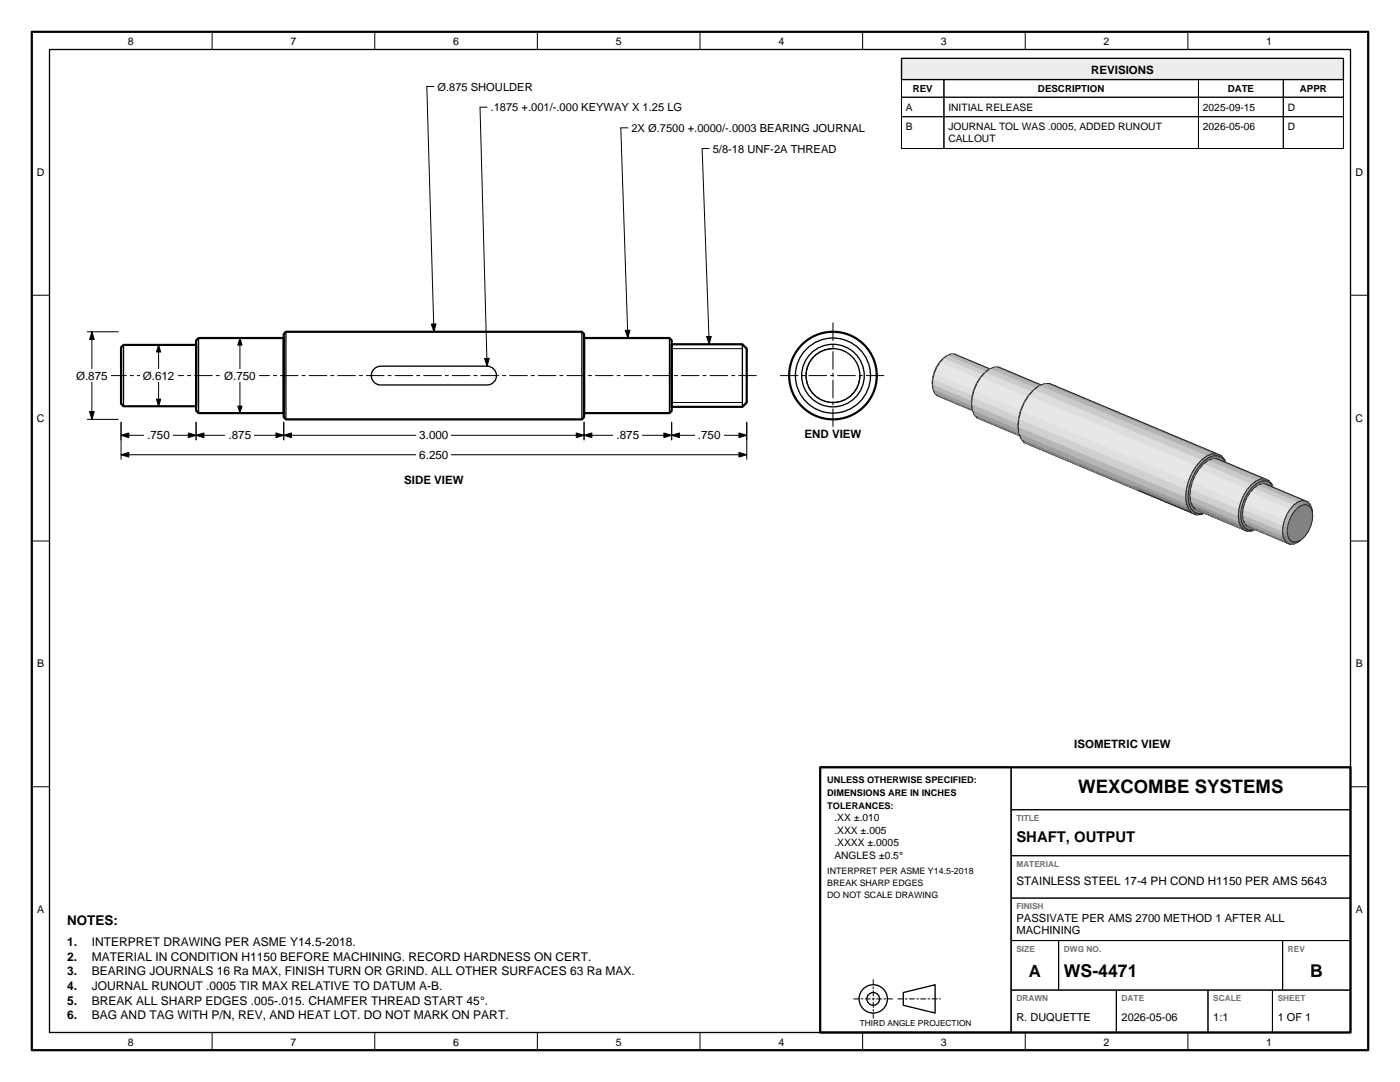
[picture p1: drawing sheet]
<svg xmlns="http://www.w3.org/2000/svg" width="279mm" height="216mm" viewBox="0 0 279 216" stroke-linecap="round" stroke-linejoin="round" font-family="sans-serif">
<path d="M201.8 153.1h67.7v8.5h-67.7zM201.8 161.6h67.7v9.1h-67.7zM201.8 170.7h67.7v8.5h-67.7zM201.8 179.2h67.7v8.5h-67.7zM201.8 187.7h9.5v9.9h-9.5zM201.8 197.6h21v8.4h-21zM211.3 187.7h44.7v9.9h-44.7zM222.8 197.6h18.3v8.4h-18.3zM241.1 197.6h12.8v8.4h-12.8zM253.9 197.6h15.6v8.4h-15.6zM256 187.7h13.5v9.9h-13.5z" fill="none" stroke="#000" stroke-width=".2"/>
<path d="M163.7 153.1h105.8v52.9h-105.8z" fill="none" stroke="#000" stroke-width=".44"/>
<g fill="none" stroke="#000" stroke-width=".26">
<path d="M163.7 153.1h38.1v52.9h-38.1zM180.3 198l6.3-1.5v5.6l-6.3-1.5z"/>
<circle cx="174.3" cy="199.3" r="2.82"/>
<circle cx="174.3" cy="199.3" r="1.27"/>
</g>
<path d="M170.4 199.3h7.8M174.3 195.4v7.8M179.2 199.3h8.5" fill="none" stroke="#000" stroke-width=".2" stroke-dasharray="1.1 .4 .4 .4"/>
<path d="M179.9 11.6h88.2v4.3h-88.2z" fill="#ededeb" stroke="#000" stroke-width=".26"/>
<g fill="none" stroke="#000" stroke-width=".2">
<path d="M179.9 15.9h8.5v3.5h-8.5zM179.9 19.4h8.5v3.9h-8.5zM188.4 15.9h50.8v3.5h-50.8zM188.4 19.4h50.8v3.9h-50.8zM239.2 15.9h16.9v3.5h-16.9zM239.2 19.4h16.9v3.9h-16.9zM256.1 15.9h12v3.5h-12zM256.1 19.4h12v3.9h-12zM179.9 23.3h8.5v6.3h-8.5zM188.4 23.3h50.8v6.3h-50.8zM239.2 23.3h16.9v6.3h-16.9zM256.1 23.3h12v6.3h-12z"/>
<path d="M47.9 67.5v14.9M134 69.6h14.2M134 80.3h14.2"/>
</g>
<path d="M24.6 68.8h14.5v12.3h-14.5l-.4-.5v-11.3zM39.1 67.9l.5-.4h17v14.9h-17l-.5-.4zM56.6 66.6l.5-.4h59l.5 .4v16.6l-.5 .5h-59l-.5-.5zM116.6 67.5h17l.4 .4v14.1l-.4 .4h-17zM134 68.7h14.2l.8 .9v10.7l-.8 .9h-14.2z" fill="none" stroke="#000" stroke-width=".44"/>
<path d="M24.6 68.8v12.3M39.6 67.5v14.9M57.1 66.2v17.5M74.7 73.6l.8-.5h.5h21.2a1.87 1.87 0 0 1 1.9 1.8 1.87 1.87 0 0 1-1.9 1.9h-21.2a1.87 1.87 0 0 1-1.8-1.1 1.87 1.87 0 0 1 .5-2.1zM116.1 66.2v17.5M133.6 67.5v14.9M148.2 68.7v12.5" fill="none" stroke="#000" stroke-width=".26"/>
<path d="M21.7 74.9h129.8" fill="none" stroke="#000" stroke-width=".2" stroke-dasharray="3.5 .8 .6 .8"/>
<path d="M47.9 67.5l.4 1.4h-.8zM47.5 81h.8l-.4 1.4z" fill="#000" stroke="#000" stroke-width=".2"/>
<path d="M44.1 73.6h7.5v2.6h-7.5z" fill="#fff"/>
<path d="M31.7 68.8v12.3" fill="none" stroke="#000" stroke-width=".2"/>
<path d="M31.7 68.8l.4 1.4h-.9zM31.2 79.7h.9l-.4 1.4z" fill="#000" stroke="#000" stroke-width=".2"/>
<path d="M27.9 73.6h7.5v2.6h-7.5z" fill="#fff"/>
<path d="M24.2 84.2v3.6M24.2 86.9h14.9M39.1 84.2v3.6" fill="none" stroke="#000" stroke-width=".2"/>
<path d="M24.2 86.9l1.5-.5v.9zM37.6 86.4l1.5 .5-1.5 .4z" fill="#000" stroke="#000" stroke-width=".2"/>
<path d="M28.8 85.6h5.7v2.5h-5.7z" fill="#fff"/>
<path d="M39.1 84.2v3.6M39.1 86.9h17.5M56.6 84.2v3.6" fill="none" stroke="#000" stroke-width=".2"/>
<path d="M39.1 86.9l1.6-.5v.9zM55.1 86.4l1.5 .5-1.5 .4z" fill="#000" stroke="#000" stroke-width=".2"/>
<path d="M45.1 85.6h5.6v2.5h-5.6z" fill="#fff"/>
<path d="M56.6 84.2v3.6M56.6 86.9h60M116.6 84.2v3.6" fill="none" stroke="#000" stroke-width=".2"/>
<path d="M56.6 86.9l1.6-.5v.9zM115 86.4l1.6 .5-1.6 .4z" fill="#000" stroke="#000" stroke-width=".2"/>
<path d="M83.1 85.6h7v2.5h-7z" fill="#fff"/>
<path d="M116.6 84.2v3.6M116.6 86.9h17.4M134 84.2v3.6" fill="none" stroke="#000" stroke-width=".2"/>
<path d="M116.6 86.9l1.5-.5v.9zM132.5 86.4l1.5 .5-1.5 .4z" fill="#000" stroke="#000" stroke-width=".2"/>
<path d="M122.5 85.6h5.6v2.5h-5.6z" fill="#fff"/>
<path d="M134 84.2v3.6M134 86.9h15M149 84.2v3.6" fill="none" stroke="#000" stroke-width=".2"/>
<path d="M134 86.9l1.6-.5v.9zM147.5 86.4l1.5 .5-1.5 .4z" fill="#000" stroke="#000" stroke-width=".2"/>
<path d="M138.7 85.6h5.7v2.5h-5.7z" fill="#fff"/>
<path d="M24.2 84.2v7.5M24.2 90.7h124.8M149 84.2v7.5" fill="none" stroke="#000" stroke-width=".2"/>
<path d="M24.2 90.7l1.5-.4v.9zM147.5 90.3l1.5 .4-1.5 .5z" fill="#000" stroke="#000" stroke-width=".2"/>
<path d="M83.1 89.4h7v2.6h-7z" fill="#fff"/>
<path d="M17.4 66.2h6.2M18.3 66.2v17.5M17.4 83.7h6.2" fill="none" stroke="#000" stroke-width=".2"/>
<path d="M18.3 66.2l.5 1.6h-.9zM17.9 82.1h.9l-.5 1.6z" fill="#000" stroke="#000" stroke-width=".2"/>
<path d="M14.6 73.6h7.5v2.6h-7.5z" fill="#fff"/>
<g fill="none" stroke="#000" stroke-width=".26">
<circle cx="166.2" cy="74.9" r="5.4"/>
<circle cx="166.2" cy="74.9" r="7.5"/>
<circle cx="166.2" cy="74.9" r="6.2"/>
</g>
<path d="M86.6 17.3h-1.4l1.4 48.9M97.2 21.4h-1.4l1.4 51.7M125.3 25.5h-1.4l1.4 42M141.5 29.6h-1.4l1.4 39.1M166.2 69.6a5.4 5.4 0 0 0-5.3 5.3 5.4 5.4 0 0 0 5.3 5.4 5.4 5.4 0 0 0 5.4-5.4" fill="none" stroke="#000" stroke-width=".2"/>
<circle cx="166.2" cy="74.9" r="8.7" fill="none" stroke="#000" stroke-width=".44"/>
<path d="M155.7 74.9h21M166.2 64.4v21" fill="none" stroke="#000" stroke-width=".2" stroke-dasharray="3.5 .8 .6 .8"/>
<path d="M86.1 64.7l.9-.1-.4 1.6zM96.7 71.5h.9l-.4 1.6zM124.8 65.9h.9l-.4 1.6zM141 67.2l.9-.1-.4 1.6z" fill="#000" stroke="#000" stroke-width=".2"/>
<g fill="#66666b" stroke="#66666b" stroke-width=".2">
<path d="M186.9 78.9l8.8 3.7z"/>
<path d="M195 83.3l10.3 4.4z"/>
<path d="M204.4 88.3l11.5 4.8z"/>
<path d="M215.9 93.1l11.4 4.8z"/>
<path d="M248.8 105l8.7 3.6z"/>
<path d="M238.5 101.6l10.4 4.4z"/>
<path d="M227.3 97.9l11.4 4.8z"/>
</g>
<g fill="none" stroke="#1f2126" stroke-width=".2">
<path d="M188.2 71.6l.8-.6 .7-.3 .7-.1 8.3 3.5a3.3 3.3 0 0 0-3 1.7 6.3 6.3 0 0 0-1 6l.4 .5 .6 .3-8.2-3.5a2.25 2.25 0 0 1-1.4-2.5M188.2 71.6l.8-.6a6.5 6.5 0 0 0-2.8 6.6l-.1-1M188.2 71.6a7.5 7.5 0 0 0-2.1 5M196.6 74.4l.9-.8 .9-.3 .9-.1 9.6 4.1a4.1 4.1 0 0 0-3.6 2.1 7.7 7.7 0 0 0-1.3 7.3l.6 .7 .7 .3-9.6-4a2.75 2.75 0 0 1-1.8-3.1M196.6 74.4l.9-.8a8 8 0 0 0-3.5 8.1l-.1-1.1M196.6 74.4a9.2 9.2 0 0 0-2.7 6.2M206.3 77.8l1.1-.8 1-.5h1l33.5 14-1 .1M206.3 77.8l1.1-.8a9.5 9.5 0 0 0-4.1 9.4l-.1-1.3M206.3 77.8a10.7 10.7 0 0 0-3.1 7.3M203.2 85.1a3.2 3.2 0 0 0 2.1 3.6l33.4 14-.8-.4M237.9 94.4a9.5 9.5 0 0 0-1.1 6.1l.4 1.1 .7 .7M241.9 90.6a2.46 2.46 0 0 1 3 2.5l-.4-1.1"/>
<path d="M241.9 90.6l-1.1 .4-1.1 .9M242 91.5h.8l9.7 4.1h-.9M242 91.5a2.06 2.06 0 0 1 2.5 1.9 8.6 8.6 0 0 1-3.5 8.1l-.9 .4h-.8l-.8-.3M242 91.5a6.6 6.6 0 0 0-4 4.7 6.2 6.2 0 0 0 0 4.8l.5 .6M244.5 92a7.4 7.4 0 0 1-.7 6.8 6.7 6.7 0 0 1-3.8 3.7M244.5 92a2.26 2.26 0 0 0-3.5-.6 9.5 9.5 0 0 0-3.8 9 2.29 2.29 0 0 0 2.8 2.1M248.2 98.9a7.3 7.3 0 0 0-.6 6.1l.6 .7M251.6 95.6a2.12 2.12 0 0 1 2.6 2.2l-.3-.9M251.6 95.6l-.9 .4-.9 .7M251.7 96.6l.7-.1 8 3.4h-.7l-.8 .3-.7 .6M251.7 96.6a1.72 1.72 0 0 1 2.1 1.5 7.2 7.2 0 0 1-2.9 6.8l-.7 .3h-.7l-.7-.2M251.7 96.6a6.5 6.5 0 0 0-3.7 6.1l.1 .9 .3 .8 .4 .6"/>
<path d="M253.9 96.9a7.4 7.4 0 0 1-2.1 7.8l-.9 .7-.8 .4M253.9 96.9a1.93 1.93 0 0 0-3-.5 8.1 8.1 0 0 0-3.2 7.6 1.94 1.94 0 0 0 2.4 1.8M237.9 102.3a2.74 2.74 0 0 0 3.1-.3l-1 .5M238.5 101.6l10.4 4.4-.7-.3M248.2 105.7a2.37 2.37 0 0 0 2.7-.3l-.8 .4M248.8 105l8.7 3.6a2.3 2.3 0 0 1-1.5-2.6M258.8 108.2l.6-.3-1.2 .7M261.5 100.7l.4 1.4-.3-.7"/>
</g>
<g fill="#b8bdc2" stroke="#b8bdc2" stroke-width=".2">
<path d="M188 71.7l1-.7z"/>
<path d="M196.3 74.5l1.2-.9z"/>
<path d="M206.1 78l1.3-1z"/>
</g>
<g fill="#94969c" stroke="#94969c" stroke-width=".2">
<path d="M189.7 70.7l.7-.1 8.3 3.5h-.7z"/>
<path d="M198.4 73.3l.9-.1 9.6 4.1h-.9z"/>
<path d="M208.4 76.5h1l10.5 4.4v.5z"/>
<path d="M219.9 80.9l11.5 4.8v.5l-11.5-4.8z"/>
<path d="M231.4 85.7l11.5 4.8-1 .1-10.5-4.4z"/>
<path d="M242 91.5h.8l9.7 4.1h-.9z"/>
<path d="M251.7 96.6l.7-.1 8 3.4h-.7z"/>
</g>
<g fill="#a8adb3" stroke="#a8adb3" stroke-width=".2">
<path d="M186 76.4l.2 1.2z"/>
<path d="M193.9 80.3l.1 1.4z"/>
<path d="M203.2 84.8l.1 1.6z"/>
</g>
<g fill="#787a7d" stroke="#787a7d" stroke-width=".2">
<path d="M186.5 78.3l8.2 3.5 .4 .5-8.2-3.4z"/>
<path d="M194.4 82.7l9.6 4 .6 .7-9.6-4.1z"/>
<path d="M203.8 87.5l11.3 4.8v.5l-10.7-4.5z"/>
<path d="M215.1 92.3l11.4 4.8v.5l-11.4-4.8z"/>
<path d="M226.5 97.1l10.7 4.5 .7 .7-11.4-4.7z"/>
<path d="M248.4 104.4l8 3.4 .4 .5-8-3.3z"/>
<path d="M238 101l9.6 4 .6 .7-9.7-4.1z"/>
</g>
<g fill="#c4c9cf" stroke="#c4c9cf" stroke-width=".2">
<path d="M188 71.7l.2-.1-.8 .8z"/>
<path d="M196.3 74.5l.3-.1-1.1 1z"/>
<path d="M206.1 78l.2-.2-1.2 1.3z"/>
</g>
<g fill="#babfc4" stroke="#babfc4" stroke-width=".2">
<path d="M186.1 75.4v1.2z"/>
<path d="M194 79.1l-.1 1.5z"/>
<path d="M203.3 83.4l-.1 1.7z"/>
</g>
<g fill="#b0b5ba" stroke="#b0b5ba" stroke-width=".2">
<path d="M189 71l.7-.3 8.3 3.4-.8 .3z"/>
<path d="M197.5 73.6l.9-.3 9.6 4-.9 .4z"/>
<path d="M207.4 77l1-.5 10.5 4.4v.9z"/>
<path d="M218.9 80.9l11.5 4.9v.9l-11.5-4.9z"/>
<path d="M230.4 85.8l11.5 4.8-1.1 .4-10.4-4.3z"/>
<path d="M241 91.9l1-.4 9.6 4.1-.9 .4z"/>
<path d="M250.9 96.9l.8-.3 8 3.3-.8 .3z"/>
</g>
<g fill="#cccfd6" stroke="#cccfd6" stroke-width=".2">
<path d="M187.4 72.4h.1l-.7 .9z"/>
<path d="M186.8 73.3h.1l-.4 1.1z"/>
<path d="M186.2 75.5l8.2 3.5-.1 1.1-8.2-3.5z"/>
<path d="M195.5 75.4h.2l-.9 1.2z"/>
<path d="M194.8 76.6h.2l-.6 1.3z"/>
<path d="M194 79.3l9.7 4-.2 1.3-9.6-4z"/>
<path d="M205.1 79.1l.2-.1-1 1.4z"/>
<path d="M204.3 80.4h.1l-.6 1.5z"/>
<path d="M203.3 83.5l11.1 4.7v1.6l-11.2-4.7z"/>
<path d="M214.4 88.2l11.2 4.7v1.6l-11.2-4.7z"/>
<path d="M225.6 92.9l11.2 4.7-.2 1.5-11-4.6z"/>
<path d="M237.6 97.5l9.7 4.1-.2 1.3-9.6-4z"/>
</g>
<g fill="#969ca1" stroke="#969ca1" stroke-width=".2">
<path d="M186.2 77.6l8.2 3.4 .3 .8-8.2-3.5z"/>
<path d="M194 81.7l9.7 4.1 .3 .9-9.6-4z"/>
<path d="M203.3 86.4l11.3 4.8v.9l-10.8-4.6z"/>
<path d="M214.6 91.2l11.3 4.7v.9l-11.3-4.7z"/>
<path d="M225.9 95.9l10.9 4.6 .4 1.1-11.3-4.8z"/>
<path d="M237.6 100l9.7 4.1 .3 .9-9.6-4z"/>
<path d="M248.1 103.6l8 3.4 .3 .8-8-3.4z"/>
</g>
<g fill="#c4c9d1" stroke="#c4c9d1" stroke-width=".2">
<path d="M186.4 74.4l-.2 1.1z"/>
<path d="M194.3 77.8l-.3 1.5z"/>
<path d="M203.7 81.9l-.4 1.6z"/>
</g>
<g fill="#c9ccd4" stroke="#c9ccd4" stroke-width=".2">
<path d="M188.2 71.6l.8-.6 8.2 3.4-.7 .6z"/>
<path d="M196.6 74.4l.9-.8 9.6 4.1-.9 .7z"/>
<path d="M206.3 77.8l1.1-.8 10.4 4.4v1.3z"/>
<path d="M217.8 81.4l11.5 4.8v1.3l-11.5-4.8z"/>
<path d="M229.3 86.2l11.5 4.8-1.1 .9-10.4-4.4z"/>
<path d="M240.1 92.6l.9-.7 9.7 4.1-.9 .7z"/>
<path d="M250.2 97.5l.7-.6 8 3.3-.7 .6z"/>
</g>
<g fill="#b5b8bd" stroke="#b5b8bd" stroke-width=".2">
<path d="M186.1 76.6l8.2 3.5 .1 .9-8.2-3.4z"/>
<path d="M193.9 80.6l9.6 4 .2 1.2-9.7-4.1z"/>
<path d="M203.2 85.1l11.2 4.7v1.3l-11.1-4.7z"/>
<path d="M214.4 89.8l11.2 4.7v1.3l-11.2-4.7z"/>
<path d="M225.6 94.5l11 4.6 .2 1.4-11.2-4.7z"/>
<path d="M237.5 98.9l9.6 4 .2 1.2-9.7-4.1z"/>
<path d="M248 102.7l8 3.3 .1 1-8-3.4z"/>
</g>
<g fill="#d9dee6" stroke="#d9dee6" stroke-width=".2">
<path d="M188.2 71.6l8.3 3.4-.8 .8-8.2-3.4z"/>
<path d="M196.6 74.4l9.6 4-.9 1-9.6-4z"/>
<path d="M206.3 77.8l10.5 4.4v1.6l-11.5-4.8z"/>
<path d="M216.8 82.2l11.4 4.8v1.6l-11.4-4.8z"/>
</g>
<g fill="#e3e8f0" stroke="#e3e8f0" stroke-width=".2">
<path d="M187.5 72.4l8.2 3.4-.6 1-8.2-3.5z"/>
<path d="M186.9 73.3l8.2 3.5-.4 1.1-8.2-3.5z"/>
<path d="M195.7 75.4l9.6 4-.7 1.2-9.6-4z"/>
<path d="M195 76.6l9.6 4-.6 1.3-9.6-4z"/>
<path d="M205.3 79l10.6 4.4v1.8l-11.5-4.8z"/>
<path d="M204.4 80.4l10.7 4.5v1.8l-11.3-4.8z"/>
<path d="M215.9 83.4l11.4 4.8v1.8l-11.4-4.8z"/>
<path d="M215.1 84.9l11.4 4.7v1.9l-11.4-4.8z"/>
<path d="M226.5 89.6l11.4 4.8-.7 1.6-10.7-4.5z"/>
<path d="M238.5 94.8l9.7 4.1-.6 1.3-9.6-4z"/>
</g>
<g fill="#dbe0e8" stroke="#dbe0e8" stroke-width=".2">
<path d="M186.5 74.4l8.2 3.5-.3 1.1-8.2-3.5z"/>
<path d="M194.4 77.9l9.6 4-.3 1.4-9.7-4z"/>
<path d="M203.8 81.9l10.8 4.6v1.8l-11.3-4.8z"/>
<path d="M214.6 86.5l11.3 4.7v1.8l-11.3-4.7z"/>
<path d="M225.9 91.2l11.3 4.8-.4 1.6-10.9-4.6z"/>
<path d="M238 96.2l9.6 4-.3 1.4-9.7-4.1z"/>
</g>
<g fill="#7d8085" stroke="#7d8085" stroke-width=".2">
<path d="M244.1 97.3h.4l-.7 1.5-.2-.2z"/>
<path d="M244.5 95.9l.4-.1-.4 1.5h-.4z"/>
<path d="M243.6 98.6l.2 .2-.8 1.4-.2-.4z"/>
<path d="M244.6 94.6l.4-.2-.1 1.4-.4 .1z"/>
<path d="M242.8 99.8l.2 .4-.9 1.1-.1-.5z"/>
<path d="M244.5 93.4l.4-.3 .1 1.3-.4 .2z"/>
<path d="M241 101.5l1-.7 .1 .5-1.1 .7z"/>
<path d="M244.5 92l.4 1.1-.4 .3-.4-.9z"/>
<path d="M240.1 101.9l.9-.4v.5l-1 .5z"/>
<path d="M243.8 91.3l.7 .7-.4 .5-.5-.7z"/>
<path d="M239.3 101.9h.8l-.1 .6h-.9z"/>
<path d="M243 90.9l.8 .4-.2 .5-.8-.3z"/>
<path d="M238.5 101.6l.8 .3-.2 .6-.8-.3z"/>
<path d="M242.1 91l.9-.1-.2 .6h-.8z"/>
<path d="M238 101l.5 .6-.2 .6-.7-.8z"/>
<path d="M241 91.4l1.1-.4-.1 .5-1 .4z"/>
<path d="M237.2 100.4l.4-.4 .4 1-.4 .4z"/>
<path d="M253.5 101.3l.4 .1-.6 1.3-.3-.2z"/>
<path d="M240 92.2l1-.8v.5l-.9 .7z"/>
<path d="M253.8 100.2l.4-.1-.3 1.3-.4-.1z"/>
<path d="M253 102.5l.3 .2-.7 1.1-.2-.3z"/>
<path d="M237.1 99.1l.4-.2 .1 1.1-.4 .4z"/>
<path d="M253.9 99.1l.4-.2-.1 1.2-.4 .1z"/>
<path d="M252.4 103.5l.2 .3-.8 .9-.1-.4z"/>
<path d="M240 92.2l.1 .4-.8 1-.2-.3z"/>
<path d="M237.2 97.6l.4-.1-.1 1.4-.4 .2z"/>
<path d="M253.8 98.1l.4-.3 .1 1.1-.4 .2z"/>
<path d="M250.9 104.9l.8-.6 .1 .4-.9 .7z"/>
<path d="M239.1 93.3l.2 .3-.8 1.2-.2-.2z"/>
<path d="M237.6 96.1l.4 .1-.4 1.3-.4 .1z"/>
<path d="M238.3 94.6l.2 .2-.5 1.4-.4-.1z"/>
<path d="M253.9 96.9l.3 .9-.4 .3-.3-.7z"/>
<path d="M250.2 105.2l.7-.3v.5l-.8 .4z"/>
<path d="M253.3 96.3l.6 .6-.4 .5-.5-.6z"/>
<path d="M249.5 105.2h.7l-.1 .6h-.8z"/>
<path d="M252.6 96l.7 .3-.3 .5-.6-.3z"/>
<path d="M248.8 105l.7 .2-.2 .6-.7-.3z"/>
<path d="M251.8 96h.8l-.2 .5-.7 .1z"/>
<path d="M248.4 104.4l.4 .6-.2 .5-.6-.6z"/>
<path d="M250.9 96.4l.9-.4-.1 .6-.8 .3z"/>
<path d="M247.7 104l.4-.4 .3 .8-.4 .5z"/>
<path d="M250.1 97l.8-.6v.5l-.7 .6z"/>
<path d="M247.6 102.9l.4-.2 .1 .9-.4 .4z"/>
<path d="M250.1 97l.1 .5-.7 .8-.2-.3z"/>
<path d="M247.7 101.6h.4l-.1 1.1-.4 .2z"/>
<path d="M249.3 98l.2 .3-.7 1-.2-.2z"/>
<path d="M248 100.4h.4l-.3 1.2h-.4z"/>
<path d="M248.6 99.1l.2 .2-.4 1.1h-.4z"/>
</g>
<g fill="#696b6e" stroke="#696b6e" stroke-width=".2">
<path d="M244.4 91.7l.5 1.4z"/>
<path d="M239.7 102.7l1.3-.7z"/>
<path d="M253.8 96.5l.4 1.3z"/>
<path d="M249.8 106l1.1-.6z"/>
<path d="M261.5 100.7l.4 1.4z"/>
<path d="M258.2 108.6l1.2-.7z"/>
</g>
<g fill="#6e7075" stroke="#6e7075" stroke-width=".2">
<path d="M243.7 90.9l.7 .8 .1 .3-.7-.7z"/>
<path d="M253.2 95.9l.6 .6 .1 .4-.6-.6z"/>
</g>
<g fill="#75787a" stroke="#75787a" stroke-width=".2">
<path d="M242.9 90.5l.8 .4 .1 .4-.8-.4z"/>
<path d="M252.5 95.6l.7 .3 .1 .4-.7-.3z"/>
</g>
<g fill="#7d8082" stroke="#7d8082" stroke-width=".2">
<path d="M241.9 90.6l1-.1 .1 .4-.9 .1z"/>
<path d="M251.6 95.6h.9l.1 .4h-.8z"/>
<path d="M237.2 101.6l.4-.2 .7 .8-.4 .1z"/>
<path d="M247.6 105l.4-.1 .6 .6-.4 .2z"/>
</g>
<g fill="#8f9194" stroke="#8f9194" stroke-width=".2">
<path d="M240.8 91l1.1-.4 .2 .4-1.1 .4z"/>
<path d="M250.7 96l.9-.4 .2 .4-.9 .4z"/>
</g>
<g fill="#919499" stroke="#919499" stroke-width=".2">
<path d="M236.6 99.1h.5l.1 1.3-.4 .1z"/>
<path d="M247.1 102.9h.5l.1 1.1-.4 .1z"/>
</g>
<g fill="#a1a3a8" stroke="#a1a3a8" stroke-width=".2">
<path d="M236.8 97.6h.4l-.1 1.5h-.5z"/>
<path d="M247.3 101.6h.4l-.1 1.3h-.5z"/>
</g>
<g fill="#9ea3a8" stroke="#9ea3a8" stroke-width=".2">
<path d="M239.7 91.9l1.1-.9 .2 .4-1 .8z"/>
<path d="M249.8 96.7l.9-.7 .2 .4-.8 .6z"/>
</g>
<g fill="#82858a" stroke="#82858a" stroke-width=".2">
<path d="M236.8 100.5l.4-.1 .4 1-.4 .2z"/>
<path d="M247.3 104.1l.4-.1 .3 .9-.4 .1z"/>
</g>
<path d="M237.2 96l.4 .1-.4 1.5h-.4z" fill="#abb0b5" stroke="#abb0b5" stroke-width=".2"/>
<path d="M237.9 94.4l.4 .2-.7 1.5-.4-.1z" fill="#b3b5ba" stroke="#b3b5ba" stroke-width=".2"/>
<g fill="#707075" stroke="#707075" stroke-width=".2">
<path d="M248.9 106l.4-.2h.8l-.3 .2z"/>
<path d="M238.7 102.7l.4-.2h.9l-.3 .2z"/>
</g>
<g fill="#75787d" stroke="#75787d" stroke-width=".2">
<path d="M248.2 105.7l.4-.2 .7 .3-.4 .2z"/>
<path d="M237.9 102.3l.4-.1 .8 .3-.4 .2z"/>
</g>
<path d="M258.8 101.5a1.77 1.77 0 0 1 2.8-.1 5.6 5.6 0 0 1-2.8 6.8 1.48 1.48 0 0 1-1.8-1.4 6.3 6.3 0 0 1 1.8-5.3z" fill="#7d8085" stroke="#1f2126" stroke-width=".2"/>
<g fill="#d9dee6" stroke="#d9dee6" stroke-width=".2">
<path d="M250.2 97.5l8 3.3-.7 .9-8-3.4z"/>
<path d="M240.1 92.6l9.7 4.1-.9 1-9.6-4.1z"/>
<path d="M228.2 87l11.5 4.9-1 1.1-10.5-4.4z"/>
</g>
<path d="M239.7 91.9l-1 1.1-.8 1.4M240 92.2l-.9 1.1-.8 1.3M240.1 92.6l-.8 1-.8 1.2M249.8 96.7a9.3 9.3 0 0 0-2.5 4.9M250.1 97a8.8 8.8 0 0 0-2.4 4.6M250.2 97.5a7.7 7.7 0 0 0-2.2 5.2M261.5 100.7a1.7 1.7 0 0 0-2.6-.5 7.2 7.2 0 0 0-2.8 6.8 1.72 1.72 0 0 0 2.1 1.6M261.6 101.4a1.46 1.46 0 0 0-2.2-.4 5.8 5.8 0 0 0-2.2 6.5l.4 .4 .6 .3h.6" fill="none" stroke="#1f2126" stroke-width=".2"/>
<g fill="#abadb5" stroke="#abadb5" stroke-width=".2">
<path d="M239.7 91.9l.3 .3-.9 1.1-.4-.3z"/>
<path d="M249.8 96.7l.3 .3-.8 1-.4-.3z"/>
<path d="M258.2 100.8l.6 .7-.6 .7-.7-.5z"/>
</g>
<path d="M248.1 101.6l8 3.3-.1 1.1-8-3.3z" fill="#cccfd6" stroke="#cccfd6" stroke-width=".2"/>
<g fill="#abb0b5" stroke="#abb0b5" stroke-width=".2">
<path d="M247.6 100.2l.4 .2-.3 1.2h-.4z"/>
<path d="M256.4 103.8l.8 .2-.2 1-.9-.1z"/>
</g>
<path d="M261 100.2l.5 .5 .1 .7-.4-.5z" fill="#6e7075" stroke="#6e7075" stroke-width=".2"/>
<path d="M257.5 108.6l.7-.4h.6l-.6 .4z" fill="#707075" stroke="#707075" stroke-width=".2"/>
<g fill="#e3e8f0" stroke="#e3e8f0" stroke-width=".2">
<path d="M249.5 98.3l8 3.4-.7 1-8-3.4z"/>
<path d="M239.3 93.6l9.6 4.1-.7 1.2-9.7-4.1z"/>
<path d="M227.3 88.2l11.4 4.8-.8 1.4-10.6-4.4z"/>
<path d="M248.8 99.3l8 3.4-.4 1.1-8-3.4z"/>
</g>
<g fill="#b3b5ba" stroke="#b3b5ba" stroke-width=".2">
<path d="M238.7 93l.4 .3-.8 1.3-.4-.2z"/>
<path d="M248.9 97.7l.4 .3-.7 1.1-.4-.2z"/>
<path d="M248.2 98.9l.4 .2-.6 1.3-.4-.2z"/>
<path d="M257.5 101.7l.7 .5-.6 .9-.8-.4z"/>
<path d="M256.8 102.7l.8 .4-.4 .9-.8-.2z"/>
</g>
<path d="M248.4 100.4l8 3.4-.3 1.1-8-3.3z" fill="#dbe0e8" stroke="#dbe0e8" stroke-width=".2"/>
<path d="M260.4 99.9l.6 .3 .2 .7-.5-.2z" fill="#75787a" stroke="#75787a" stroke-width=".2"/>
<path d="M256.8 108.3l.8-.4 .6 .3-.7 .4z" fill="#75787d" stroke="#75787d" stroke-width=".2"/>
<g fill="#7d8082" stroke="#7d8082" stroke-width=".2">
<path d="M259.7 99.9h.7l.3 .8h-.6z"/>
<path d="M256.4 107.8l.8-.3 .4 .4-.8 .4z"/>
</g>
<path d="M258.9 100.2l.8-.3 .4 .8-.7 .3z" fill="#8f9194" stroke="#8f9194" stroke-width=".2"/>
<path d="M256.1 107l.9-.2 .2 .7-.8 .3z" fill="#82858a" stroke="#82858a" stroke-width=".2"/>
<path d="M258.2 100.8l.7-.6 .5 .8-.6 .5z" fill="#9ea3a8" stroke="#9ea3a8" stroke-width=".2"/>
<path d="M256 106h.9l.1 .8-.9 .2z" fill="#919499" stroke="#919499" stroke-width=".2"/>
<path d="M256.1 104.9l.9 .1-.1 1h-.9z" fill="#a1a3a8" stroke="#a1a3a8" stroke-width=".2"/>
<path d="M6.3 6.3h266.7v203.2h-266.7z" fill="none" stroke="#000" stroke-width=".44"/>
<path d="M9.9 9.9h259.6v196.1h-259.6z" fill="none" stroke="#000" stroke-width=".26"/>
<g fill="none" stroke="#000" stroke-width=".2">
<path d="M42.3 6.3v3.6M74.8 6.3v3.6M107.2 6.3v3.6M139.7 6.3v3.6M172.2 6.3v3.6M204.6 6.3v3.6M237.1 6.3v3.6M6.3 58.9h3.6M269.5 58.9h3.5M6.3 107.9h3.6M269.5 107.9h3.5M6.3 157h3.6"/>
<path d="M269.5 157h3.5M42.3 206v3.5M74.8 206v3.5M107.2 206v3.5M139.7 206v3.5M172.2 206v3.5M204.6 206v3.5M237.1 206v3.5"/>
</g>
<text font-size="3.7" x="215.2" y="158.3">WEXCOMBE SYSTEMS</text>
<g font-size="3.5">
<text x="212.3" y="194.9">WS-4471</text>
<text x="261.5" y="194.9">B</text>
</g>
<text font-size="3.4" x="205.3" y="194.9">A</text>
<text font-size="3" x="202.8" y="168">SHAFT, OUTPUT</text>
<text font-size="2.7" x="13.4" y="184.6">NOTES:</text>
<g font-size="2.4">
<text x="13.4" y="188.7">1.</text>
<text x="13.4" y="191.7">2.</text>
<text x="18.3" y="188.7">INTERPRET DRAWING PER ASME Y14.5-2018.</text>
<text x="18.3" y="191.7">MATERIAL IN CONDITION H1150 BEFORE MACHINING. RECORD HARDNESS ON CERT.</text>
<text x="13.4" y="194.6">3.</text>
<text x="13.4" y="197.5">4.</text>
<text x="18.3" y="194.6">BEARING JOURNALS 16 Ra MAX, FINISH TURN OR GRIND. ALL OTHER SURFACES 63 Ra MAX.</text>
<text x="18.3" y="197.5">JOURNAL RUNOUT .0005 TIR MAX RELATIVE TO DATUM A-B.</text>
<text x="13.4" y="200.4">5.</text>
<text x="13.4" y="203.4">6.</text>
<text x="18.3" y="200.4">BREAK ALL SHARP EDGES .005-.015. CHAMFER THREAD START 45°.</text>
<text x="18.3" y="203.4">BAG AND TAG WITH P/N, REV, AND HEAT LOT. DO NOT MARK ON PART.</text>
</g>
<g font-size="2.3">
<text x="217.8" y="14.7">REVISIONS</text>
<text x="15.2" y="75.8">Ø.875</text>
<text x="28.5" y="75.8">Ø.612</text>
<text x="44.7" y="75.8">Ø.750</text>
<text x="29.4" y="87.7">.750</text>
<text x="45.6" y="87.7">.875</text>
<text x="83.7" y="87.7">3.000</text>
<text x="123" y="87.7">.875</text>
<text x="139.3" y="87.7">.750</text>
<text x="160.6" y="87.4">END VIEW</text>
<text x="83.7" y="91.6">6.250</text>
<text x="80.7" y="96.6">SIDE VIEW</text>
<text x="214.4" y="149.2">ISOMETRIC VIEW</text>
<text x="202.8" y="176.7">STAINLESS STEEL 17-4 PH COND H1150 PER AMS 5643</text>
</g>
<g font-size="2.2">
<text x="87.3" y="18.1">Ø.875 SHOULDER</text>
<text x="97.9" y="22.2">.1875 +.001/-.000 KEYWAY X 1.25 LG</text>
<text x="126" y="26.4">2X Ø.7500 +.0000/-.0003 BEARING JOURNAL</text>
<text x="142.2" y="30.5">5/8-18 UNF-2A THREAD</text>
<text x="202.8" y="183.9">PASSIVATE PER AMS 2700 METHOD 1 AFTER ALL</text>
<text x="202.8" y="186.3">MACHINING</text>
<text x="202.8" y="203.6">R. DUQUETTE</text>
<text x="223.8" y="203.6">2026-05-06</text>
<text x="242.1" y="203.6">1:1</text>
<text x="255" y="203.6">1 OF 1</text>
</g>
<g font-size="2.1">
<text x="25.5" y="9">8</text>
<text x="58" y="9">7</text>
<text x="90.4" y="9">6</text>
<text x="122.9" y="9">5</text>
<text x="155.3" y="9">4</text>
<text x="187.8" y="9">3</text>
<text x="220.2" y="9">2</text>
<text x="252.7" y="9">1</text>
<text x="7.3" y="35.1">D</text>
<text x="270.5" y="35.1">D</text>
<text x="7.3" y="84.1">C</text>
<text x="270.5" y="84.1">C</text>
<text x="7.4" y="133.2">B</text>
<text x="270.6" y="133.2">B</text>
<text x="7.4" y="182.2">A</text>
<text x="270.6" y="182.2">A</text>
<text x="25.5" y="208.7">8</text>
<text x="58" y="208.7">7</text>
<text x="90.4" y="208.7">6</text>
<text x="122.9" y="208.7">5</text>
<text x="155.3" y="208.7">4</text>
<text x="187.8" y="208.7">3</text>
<text x="220.2" y="208.7">2</text>
<text x="252.7" y="208.7">1</text>
</g>
<g font-size="2">
<text x="180.8" y="22.2">A</text>
<text x="189.3" y="22.2">INITIAL RELEASE</text>
<text x="240.1" y="22.2">2025-09-15</text>
<text x="257" y="22.2">D</text>
<text x="180.8" y="26">B</text>
<text x="189.3" y="26">JOURNAL TOL WAS .0005, ADDED RUNOUT</text>
<text x="189.3" y="28.4">CALLOUT</text>
<text x="240.1" y="26">2026-05-06</text>
<text x="257" y="26">D</text>
<text x="166.5" y="163.9">.XX ±.010</text>
<text x="166.5" y="166.4">.XXX ±.005</text>
<text x="166.5" y="168.8">.XXXX ±.0005</text>
<text x="166.5" y="171.3">ANGLES ±0.5°</text>
</g>
<g font-size="1.9">
<text x="182.2" y="18.4">REV</text>
<text x="207.2" y="18.4">DESCRIPTION</text>
<text x="245" y="18.4">DATE</text>
<text x="259.4" y="18.4">APPR</text>
</g>
<g font-size="1.8">
<text x="165.1" y="156.3">UNLESS OTHERWISE SPECIFIED:</text>
<text x="165.1" y="158.8">DIMENSIONS ARE IN INCHES</text>
<text x="165.1" y="161.4">TOLERANCES:</text>
<text x="165.1" y="174.3">INTERPRET PER ASME Y14.5-2018</text>
<text x="165.1" y="176.7">BREAK SHARP EDGES</text>
<text x="165.1" y="179.1">DO NOT SCALE DRAWING</text>
</g>
<g font-size="1.7" fill="#6b707a">
<text x="202.8" y="163.8">TITLE</text>
<text x="202.8" y="172.9">MATERIAL</text>
<text x="202.8" y="181.4">FINISH</text>
<text x="202.8" y="189.9">SIZE</text>
<text x="212.3" y="189.9">DWG NO.</text>
<text x="257" y="189.9">REV</text>
<text x="202.8" y="199.7">DRAWN</text>
<text x="223.8" y="199.7">DATE</text>
<text x="242.1" y="199.7">SCALE</text>
<text x="255" y="199.7">SHEET</text>
</g>
<text font-size="1.7" x="171.6" y="204.8">THIRD ANGLE PROJECTION</text>
</svg>
